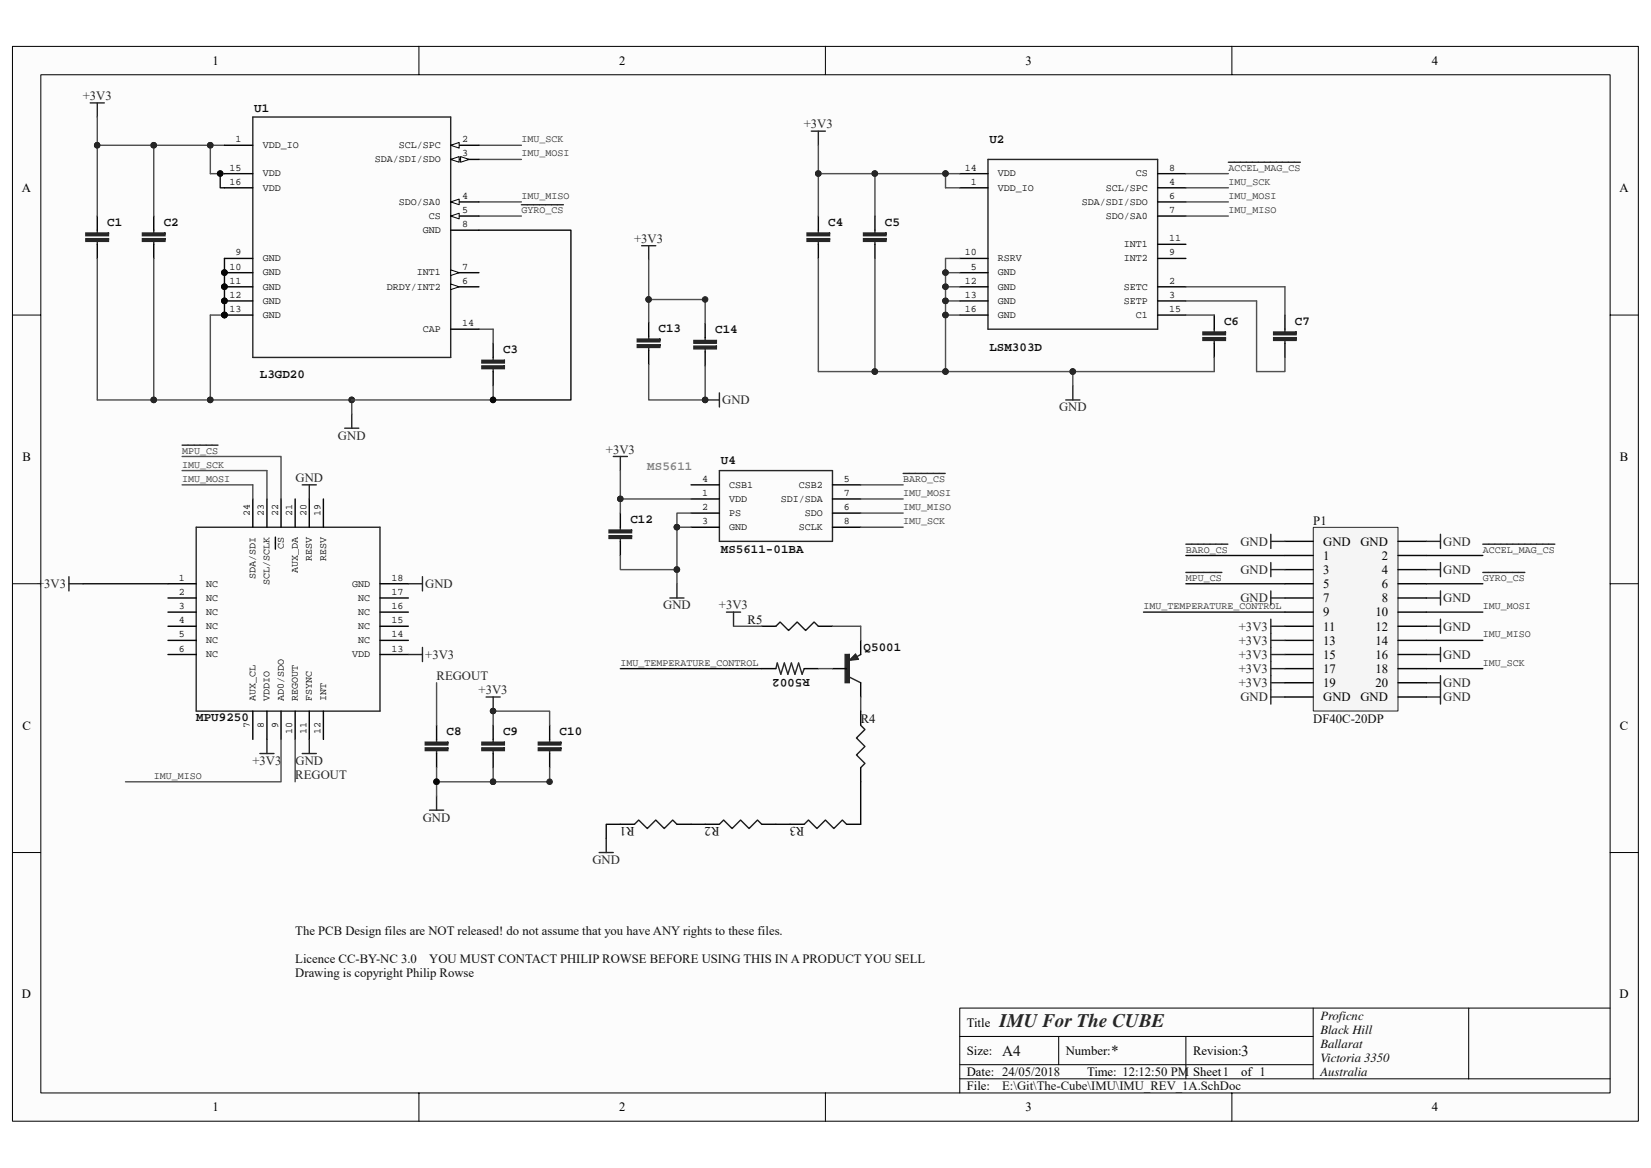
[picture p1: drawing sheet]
<svg xmlns="http://www.w3.org/2000/svg" width="297mm" height="210mm" viewBox="0 0 297 210" stroke-linecap="round" stroke-linejoin="round" font-family="sans-serif">
<path d="M2.3 8.4h292.5v193.2h-292.5z" fill="#fcfcfc"/>
<path d="M2.2 8.3h292.6v193.3h-292.6z" fill="none" stroke="#000" stroke-width=".18"/>
<path d="M7.4 13.5h282.3v183h-282.3z" fill="#fcfcfc"/>
<g fill="none" stroke="#000" stroke-width=".18">
<path d="M7.3 13.4h282.4v183.1h-282.4zM75.4 8.3v5.1M148.5 8.3v5.1M221.6 8.3v5.1M2.2 56.6h5.1M289.7 56.6h5.1M2.2 104.9h5.1M289.7 104.9h5.1M2.2 153.3h5.1M289.7 153.3h5.1M75.4 196.5v5.1M148.5 196.5v5.1"/>
<path d="M172.7 186.3h63.6M172.7 194h117M172.7 191.4h63.6M190.5 186.3v5.1M213.4 186.3v7.7M221.6 196.5v5.1M236.3 181.2v12.8M264.2 181.2h-91.5v15.3M289.7 181.2h-25.5v12.8"/>
</g>
<g fill="#0e0e0e" stroke="#0e0e0e" stroke-width=".18">
<circle cx="17.5" cy="26.1" r=".49"/>
<circle cx="27.7" cy="71.9" r=".49"/>
<circle cx="27.7" cy="26.1" r=".49"/>
<circle cx="37.8" cy="71.9" r=".5"/>
<circle cx="37.8" cy="26.1" r=".5"/>
<circle cx="63.3" cy="71.9" r=".5"/>
<circle cx="88.7" cy="140.5" r=".49"/>
<circle cx="88.7" cy="127.8" r=".49"/>
<circle cx="111.6" cy="89.7" r=".49"/>
<circle cx="116.7" cy="53.8" r=".49"/>
<circle cx="121.8" cy="102.4" r=".5"/>
<circle cx="121.8" cy="94.8" r=".5"/>
<circle cx="126.9" cy="71.9" r=".49"/>
<circle cx="147.2" cy="31.2" r=".5"/>
<circle cx="157.4" cy="66.8" r=".49"/>
<circle cx="157.4" cy="31.2" r=".49"/>
<circle cx="170.1" cy="66.8" r=".49"/>
<circle cx="170.1" cy="56.6" r=".49"/>
<circle cx="170.1" cy="54.1" r=".49"/>
<circle cx="170.1" cy="51.5" r=".49"/>
<circle cx="170.1" cy="49" r=".49"/>
<circle cx="170.1" cy="31.2" r=".49"/>
<circle cx="193" cy="66.8" r=".5"/>
<circle cx="40.4" cy="56.6" r=".49"/>
<circle cx="78.5" cy="140.5" r=".5"/>
<circle cx="39.6" cy="31.2" r=".49"/>
<circle cx="40.4" cy="49" r=".49"/>
<circle cx="40.4" cy="51.5" r=".49"/>
<circle cx="40.4" cy="54.1" r=".49"/>
<circle cx="88.7" cy="71.9" r=".49"/>
</g>
<g fill="none" stroke="#262626" stroke-width=".25">
<path d="M16.2 18.5h2.6M17.5 18.5v2.5M93.8 36.8h7.6M146 23.6h2.5M147.2 23.6v2.5M177.8 28.7h30.5v30.5h-30.5zM221 29.2h13M17.5 41.4v.5M17.5 43.4v.5M27.7 41.4v.5M27.7 43.4v.5M115.4 44.2h2.6"/>
<path d="M116.7 44.2v2.5M147.2 41.4v.5M147.2 43.4v.5M157.4 41.4v.5M157.4 43.4v.5M218.5 59.2v.5M231.2 59.2v.5M62 77h2.6M63.3 74.4v2.6M88.7 64.3v.5M88.7 66.3v.5M116.7 60.5v.5"/>
<path d="M116.7 62.5v.5M126.9 71.9h2.5M126.9 60.7v.5M126.9 62.7v.5M129.4 70.6v2.6M191.7 71.9h2.6M193 69.4v2.5M218.5 61.2v.5M231.2 61.2v.5M110.3 82.1h2.6M111.6 82.1v2.5M111.6 94.8v.5"/>
<path d="M111.6 96.8v.5M129.4 84.6h20.4v12.7h-20.4zM162.5 85.1h7.5M213.4 97.8h7.5M266.8 97.8h12.9M120.5 107.5h2.6M121.8 104.9v2.6M213.4 102.9h6.4M256.6 107.5h2.6M256.6 112.6h2.6M256.6 117.7h2.6M259.2 111.3v2.6"/>
<path d="M259.2 116.4v2.5M259.2 106.2v2.6M266.8 102.9h7.5M78.5 132.9v.5M78.5 135v.5M87.5 125.3h2.5M88.7 125.3v2.5M88.7 132.9v.5M88.7 135v.5M98.9 132.9v.5M98.9 135v.5M228.6 121.5v5.1"/>
<path d="M228.6 125.3h2.6M228.6 122.7h2.6M256.6 125.3h2.6M256.6 122.7h2.6M259.2 121.5v5.1M77.3 145.6h2.5M78.5 143.1v2.5"/>
</g>
<g fill="none" stroke="#000" stroke-width=".25">
<path d="M17.5 38.8v2.6M27.7 38.8v2.6M147.2 38.8v2.6M157.4 38.8v2.6M172.7 31.2h5.1M172.7 33.8h5.1M208.3 31.2h5.1M208.3 33.8h5.1M208.3 36.3h5.1M208.3 38.8h5.1M17.5 43.9v2.6M27.7 43.9v2.6"/>
<path d="M116.7 57.9v2.6M126.9 58.2v2.5M147.2 43.9v2.6M157.4 43.9v2.6M172.7 56.6h5.1M172.7 54.1h5.1M172.7 51.6h5.1M172.7 49h5.1M172.7 46.5h5.1M208.3 56.6h5.1M208.3 54.1h5.1M208.3 51.6h5.1"/>
<path d="M208.3 43.9h5.1M208.3 46.5h5.1M218.5 56.6v2.6M231.2 56.6v2.6M88.7 61.7v2.6M88.7 66.8v2.6M116.7 63v2.5M126.9 63.2v2.6M218.5 61.7v2.6M231.2 61.7v2.6M111.6 92.2v2.6M111.6 97.3v2.6"/>
<path d="M124.3 87.2h5.1M124.3 89.7h5.1M124.3 92.2h5.1M124.3 94.8h5.1M149.8 87.2h5.1M149.8 89.7h5.1M149.8 92.2h5.1M149.8 94.8h5.1M78.5 130.4v2.5M78.5 135.5v2.5M88.7 130.4v2.5M88.7 135.5v2.5"/>
<path d="M98.9 130.4v2.5M98.9 135.5v2.5"/>
</g>
<g fill="#262626" stroke="#262626" stroke-width=".25">
<path d="M15.4 42.9v.5h4.1v-.5z" fill-rule="evenodd"/>
<path d="M15.4 41.9v.5h4.1v-.5z" fill-rule="evenodd"/>
<path d="M25.6 42.9v.5h4.1v-.5z" fill-rule="evenodd"/>
<path d="M25.6 41.9v.5h4.1v-.5z" fill-rule="evenodd"/>
<path d="M86.7 65.8v.5h4v-.5z" fill-rule="evenodd"/>
<path d="M86.7 64.8v.5h4v-.5z" fill-rule="evenodd"/>
<path d="M145.2 42.9v.5h4v-.5z" fill-rule="evenodd"/>
<path d="M145.2 41.9v.5h4v-.5z" fill-rule="evenodd"/>
<path d="M155.4 42.9v.5h4v-.5z" fill-rule="evenodd"/>
<path d="M155.4 41.9v.5h4v-.5z" fill-rule="evenodd"/>
<path d="M216.4 60.7v.5h4.1v-.5z" fill-rule="evenodd"/>
<path d="M216.4 59.7v.5h4.1v-.5z" fill-rule="evenodd"/>
<path d="M229.1 60.7v.5h4.1v-.5z" fill-rule="evenodd"/>
<path d="M229.1 59.7v.5h4.1v-.5z" fill-rule="evenodd"/>
<path d="M76.5 134.5v.4h4.1v-.4z" fill-rule="evenodd"/>
<path d="M76.5 133.4v.5h4.1v-.5z" fill-rule="evenodd"/>
<path d="M86.7 134.5v.4h4v-.4z" fill-rule="evenodd"/>
<path d="M86.7 133.4v.5h4v-.5z" fill-rule="evenodd"/>
<path d="M96.9 134.5v.4h4v-.4z" fill-rule="evenodd"/>
<path d="M96.9 133.4v.5h4v-.5z" fill-rule="evenodd"/>
<path d="M109.6 96.3v.5h4v-.5z" fill-rule="evenodd"/>
<path d="M109.6 95.3v.5h4v-.5z" fill-rule="evenodd"/>
<path d="M114.7 62v.5h4v-.5z" fill-rule="evenodd"/>
<path d="M114.7 61v.4h4v-.4z" fill-rule="evenodd"/>
<path d="M124.8 62.2v.5h4.1v-.5z" fill-rule="evenodd"/>
<path d="M124.8 61.2v.5h4.1v-.5z" fill-rule="evenodd"/>
</g>
<g fill="none" stroke="#4c4c4c" stroke-width=".25">
<path d="M17.5 26.1h22.9M17.5 21v17.8M27.7 26.1v12.7M37.8 26.1v5.1h2.6M86.2 26.1h7.6M86.2 28.7h7.6M86.2 36.3h7.6M86.2 38.8h7.6M147.2 26.1v12.7M147.2 31.2h25.5M157.4 31.2v7.6M170.1 31.2v2.6h2.6"/>
<path d="M213.4 31.2h7.6M213.4 33.8h7.6M213.4 36.3h7.6M213.4 38.8h7.6M17.5 46.5v25.4h45.8M27.7 46.5v25.4M40.4 56.6h-2.6v15.3M86.2 59.2h2.5v2.5M116.7 53.8h10.2v4.4M116.7 46.7v11.2M147.2 46.5v20.3h45.8M157.4 46.5v20.3"/>
<path d="M170.1 56.6h2.6M170.1 49h2.6M170.1 51.6h2.6M170.1 54.1h2.6M172.7 46.5h-2.6v20.3M213.4 54.1h12.7v12.7h5.1v-2.5M213.4 56.6h5.1M213.4 51.6h17.8v5M63.3 71.9v2.5M88.7 69.4v2.5h-25.4M116.7 65.5v6.4h10.2v-6.1M193 66.8v2.6"/>
<path d="M218.5 64.3v2.5h-25.5M111.6 99.9v2.5h10.2v2.5M111.6 84.6v7.6M111.6 89.7h12.7M124.3 94.8h-2.5v7.6M124.3 92.2h-2.5v2.6M154.9 89.7h7.6M154.9 94.8h7.6M154.9 92.2h7.6M154.9 87.2h7.6M78.5 138v2.5M88.7 130.4v-2.6h10.2v2.6"/>
<path d="M88.7 138v2.5M98.9 138v2.5h-20.4v2.6"/>
</g>
<g fill="#262626" stroke="#262626" stroke-width=".18">
<circle cx="27.7" cy="71.9" r=".49"/>
<circle cx="37.8" cy="71.9" r=".5"/>
<circle cx="63.3" cy="71.9" r=".5"/>
<circle cx="170.1" cy="49" r=".49"/>
<circle cx="170.1" cy="51.5" r=".49"/>
<circle cx="170.1" cy="54.1" r=".49"/>
<circle cx="170.1" cy="56.6" r=".49"/>
<circle cx="170.1" cy="66.8" r=".49"/>
<circle cx="157.4" cy="66.8" r=".49"/>
<circle cx="193" cy="66.8" r=".5"/>
<circle cx="88.7" cy="140.5" r=".49"/>
<circle cx="98.9" cy="140.5" r=".49"/>
<circle cx="121.8" cy="102.4" r=".5"/>
<circle cx="121.8" cy="94.8" r=".5"/>
<circle cx="27.7" cy="26.1" r=".49"/>
<circle cx="17.5" cy="26.1" r=".49"/>
<circle cx="37.8" cy="26.1" r=".5"/>
<circle cx="147.2" cy="31.2" r=".5"/>
<circle cx="157.4" cy="31.2" r=".49"/>
<circle cx="170.1" cy="31.2" r=".49"/>
<circle cx="88.7" cy="127.8" r=".49"/>
<circle cx="111.6" cy="89.7" r=".49"/>
<circle cx="126.9" cy="71.9" r=".49"/>
<circle cx="116.7" cy="53.8" r=".49"/>
<circle cx="126.9" cy="53.8" r=".49"/>
</g>
<path d="M39.6 31.2v2.6h.8M40.4 46.5v10.1M86.2 41.4h16.5v30.5h-14" fill="none" stroke="#0e0e0e" stroke-width=".25"/>
<path d="M236.3 94.8h15.2v33h-15.2z" fill="#f5f5f5"/>
<path d="M236.3 94.8h15.2v33h-15.2z" fill="none" stroke="#262626" stroke-width=".18"/>
<g fill="none" stroke="#000" stroke-width=".25">
<path d="M40.4 31.2h5.1M40.4 26.1h5.1M81.1 38.8h5.1M40.4 56.6h5.1M231.2 99.9h5.1M231.2 97.3h5.1M251.5 99.9h5.1M251.5 97.3h5.1M231.2 102.4h5.1M231.2 104.9h5.1M231.2 107.5h5.1M231.2 110h5.1"/>
<path d="M231.2 112.6h5.1M231.2 115.1h5.1M231.2 117.7h5.1M251.5 102.4h5.1M251.5 104.9h5.1M251.5 107.5h5.1M251.5 110h5.1M251.5 112.6h5.1M251.5 115.1h5.1M251.5 117.7h5.1M231.2 120.2h5.1M231.2 122.7h5.1"/>
<path d="M231.2 125.3h5.1M251.5 120.2h5.1M251.5 122.7h5.1M251.5 125.3h5.1"/>
</g>
<g fill="none" stroke="#262626" stroke-width=".25">
<path d="M45.5 21h35.6v43.3h-35.6zM228.6 97.3h2.6M228.6 96.1v2.5M256.6 97.3h2.6M259.2 96.1v2.5M228.6 101.1v2.6M228.6 106.2v2.6M228.6 111.3v10.2M228.6 102.4h2.6M228.6 107.5h2.6M228.6 117.7h2.6M228.6 115.1h2.6"/>
<path d="M228.6 112.6h2.6M256.6 102.4h2.6M259.2 101.1v2.6M228.6 120.2h2.6"/>
</g>
<path d="M213.4 99.9h17.8M256.6 99.9h10.2M213.4 104.9h17.8M256.6 104.9h10.2M256.6 110h10.2M256.6 115.1h10.2M256.6 120.2h10.2" fill="none" stroke="#0e0e0e" stroke-width=".25"/>
<circle cx="40.4" cy="56.6" r=".49" fill="#0e0e0e" stroke="#0e0e0e" stroke-width=".18"/>
<path d="M81.1 38.8l1.5-.5v1z" fill="#fcfcfc"/>
<path d="M81.1 38.8l1.5-.5v1z" fill="none" stroke="#000" stroke-width=".18"/>
<path d="M81.1 26.1h5.1M81.1 41.4h5.1" fill="none" stroke="#000" stroke-width=".25"/>
<path d="M81.1 26.1l1.5-.5v1z" fill="#fcfcfc"/>
<path d="M81.1 26.1l1.5-.5v1z" fill="none" stroke="#000" stroke-width=".18"/>
<path d="M81.1 28.7h5.1" fill="none" stroke="#000" stroke-width=".25"/>
<path d="M81.1 28.7l1.5-.5v1z" fill="#fcfcfc"/>
<path d="M81.1 28.7l1.5-.5v1z" fill="none" stroke="#000" stroke-width=".18"/>
<path d="M82.9 28.2l1.5 .5-1.5 .5z" fill="#fcfcfc"/>
<path d="M82.9 28.2l1.5 .5-1.5 .5z" fill="none" stroke="#000" stroke-width=".18"/>
<path d="M81.1 36.3h5.1" fill="none" stroke="#000" stroke-width=".25"/>
<path d="M81.1 36.3l1.5-.5v1z" fill="#fcfcfc"/>
<path d="M81.1 36.3l1.5-.5v1z" fill="none" stroke="#000" stroke-width=".18"/>
<path d="M81.1 49h5.1" fill="none" stroke="#000" stroke-width=".25"/>
<path d="M81.1 48.5l1.5 .5-1.5 .5z" fill="#fcfcfc"/>
<path d="M81.1 48.5l1.5 .5-1.5 .5z" fill="none" stroke="#000" stroke-width=".18"/>
<path d="M81.1 51.6h5.1" fill="none" stroke="#000" stroke-width=".25"/>
<path d="M81.1 51.1l1.5 .5-1.5 .5z" fill="#fcfcfc"/>
<path d="M81.1 51.1l1.5 .5-1.5 .5z" fill="none" stroke="#000" stroke-width=".18"/>
<g fill="none" stroke="#000" stroke-width=".25">
<path d="M40.4 33.8h5.1M40.4 54.1h5.1M40.4 51.6h5.1M40.4 49h5.1M40.4 46.5h5.1M81.1 59.2h5.1M45.5 89.7v5.1M48 89.7v5.1M49.5 96.6v2.1M50.6 89.7v5.1M53.1 89.7v5.1M55.6 89.7v5.1"/>
<path d="M58.2 89.7v5.1M30.2 104.9h5.1M30.2 107.5h5.1M30.2 110h5.1M30.2 112.6h5.1M30.2 117.7h5.1M30.2 115.1h5.1M68.4 104.9h5.1M68.4 107.5h5.1M68.4 110h5.1M68.4 112.6h5.1M68.4 117.7h5.1"/>
<path d="M68.4 115.1h5.1M137.1 112.6h2.5M147.2 112.6h2.6M154.9 115.1v2.6M45.5 127.8v5.1M48 127.8v5.1M50.6 127.8v5.1M53.1 127.8v5.1M55.6 127.8v5.1M58.2 127.8v5.1M137.1 120.2h2.5M144.7 120.2h2.5"/>
<path d="M149.8 120.2h2.5M154.9 127.8v2.6M154.9 138v2.5M154.9 122.7v2.6M111.6 148.2h2.5M121.8 148.2h2.5M126.9 148.2h2.5M137.1 148.2h2.5M142.1 148.2h2.6M152.3 148.2h2.6"/>
</g>
<g fill="#0e0e0e" stroke="#0e0e0e" stroke-width=".18">
<circle cx="40.4" cy="54.1" r=".49"/>
<circle cx="40.4" cy="51.5" r=".49"/>
<circle cx="40.4" cy="49" r=".49"/>
<circle cx="40.4" cy="56.6" r=".49"/>
</g>
<path d="M14.9 104.9h15.3M205.7 110h25.5M111.6 120.2h25.5M111.6 148.2h-2.5v2.5M124.3 148.2h2.6M139.6 148.2h2.5M154.9 140.5v7.7" fill="none" stroke="#0e0e0e" stroke-width=".25"/>
<g fill="none" stroke="#262626" stroke-width=".25">
<path d="M32.8 80h6.4M35.3 94.8h33.1v33h-33.1zM54.4 87.2h2.5M55.6 87.2v2.5M12.4 103.7v2.5M12.4 104.9h2.5M73.5 104.9h2.5M73.5 117.7h2.5M76 103.7v2.5M76 116.4v2.5M130.7 110h2.5M132 110v2.6"/>
<path d="M153.8 118.3h-.3l.3-.3 .3 .4-1 .2 .7-.8 .4 .6M153.9 117.6l.5 .9-1.6 .2zM154.9 117.7l-.7 .4M46.8 135.5h2.5M48 132.9v2.6M54.4 135.5h2.5M55.6 132.9v2.6M139.6 120.2l.2-1 .7 2 .6-2 .7 2 .6-2 .6 2 .7-2 .6 2 .4-1M152.8 121.7l2.1 1M107.8 153.3h2.5M109.1 150.7v2.6"/>
</g>
<path d="M152.1 117.7v5h.7v-5z" fill-rule="evenodd" fill="#262626" stroke="#262626" stroke-width=".25"/>
<path d="M32.8 87.2h12.7v2.5M32.8 82.1h17.8v7.6M32.8 84.6h15.2v5.1M132 112.6h5.1M149.8 112.6h5.1v2.5M50.6 132.9v7.6h-28M53.1 132.9v7.6M78.5 122.7v7.7M147.2 120.2h2.6M154.9 125.3v2.5" fill="none" stroke="#4c4c4c" stroke-width=".25"/>
<path d="M139.6 112.6l.8-.8 1.5 1.5 1.5-1.5 1.5 1.5 1.6-1.5 .7 .8M154.9 130.4l.7 .7-1.5 1.6 1.5 1.5-1.5 1.5 1.5 1.5-.7 .8M114.1 148.2l.8-.8 1.6 1.5 1.5-1.5 1.5 1.5 1.5-1.5 .8 .8M129.4 148.2l.8-.8 1.5 1.5 1.5-1.5 1.6 1.5 1.5-1.5 .8 .8M144.7 148.2l.8-.8 1.5 1.5 1.5-1.5 1.5 1.5 1.6-1.5 .7 .8" fill="none" stroke="#1c1c1c" stroke-width=".25"/>
<text font-size="3.5" fill="#262626" x="179.8" y="184.6">IMU For The CUBE</text>
<g font-size="2.8" fill="#0e0e0e">
<text x="180.3" y="189.8">A4</text>
<text x="199.9" y="189.8">*</text>
<text x="223.3" y="189.8">3</text>
</g>
<g font-size="2.3">
<text x="38.2" y="11.7">1</text>
<text x="111.4" y="11.7">2</text>
<text x="184.5" y="11.7">3</text>
<text x="257.6" y="11.7">4</text>
<text x="4" y="34.5">A</text>
<text x="291.4" y="34.5">A</text>
<text x="4" y="82.8">B</text>
<text x="291.5" y="82.8">B</text>
<text x="238.1" y="100.6">1</text>
<text x="238.1" y="98.1">GND</text>
<text x="244.8" y="98.1">GND</text>
<text x="248.6" y="100.6">2</text>
<text x="238.1" y="103.2">3</text>
<text x="238.1" y="105.7">5</text>
<text x="248.6" y="103.2">4</text>
<text x="248.6" y="105.7">6</text>
<text x="238.1" y="108.3">7</text>
<text x="238.1" y="110.8">9</text>
<text x="238.1" y="113.4">11</text>
<text x="247.5" y="110.8">10</text>
<text x="247.5" y="113.4">12</text>
<text x="248.6" y="108.3">8</text>
<text x="238.1" y="115.9">13</text>
<text x="238.1" y="118.4">15</text>
<text x="247.5" y="115.9">14</text>
<text x="247.5" y="118.4">16</text>
<text x="238.1" y="121">17</text>
<text x="238.1" y="123.5">19</text>
<text x="247.5" y="121">18</text>
<text x="247.5" y="123.5">20</text>
<text x="4" y="131.2">C</text>
<text x="238.1" y="126.1">GND</text>
<text x="244.8" y="126.1">GND</text>
<text x="291.5" y="131.2">C</text>
<text x="4" y="179.5">D</text>
<text x="291.4" y="179.5">D</text>
<text x="173.9" y="184.6">Title</text>
<text x="173.9" y="189.7">Size:</text>
<text x="191.7" y="189.7">Number:</text>
<text x="214.6" y="189.7">Revision:</text>
<text x="173.9" y="193.5">Date: 24/05/2018</text>
<text x="173.9" y="196">File:</text>
<text x="195.6" y="193.5">Time: 12:12:50 PM</text>
<text x="214.6" y="193.5">Sheet1</text>
<text x="223.3" y="193.5">of 1</text>
<text x="38.2" y="199.8">1</text>
<text x="111.4" y="199.8">2</text>
<text x="184.5" y="199.8">3</text>
<text x="257.6" y="199.8">4</text>
</g>
<g font-size="2.3" fill="#262626">
<text x="14.9" y="18">+3V3</text>
<text x="144.6" y="23.1">+3V3</text>
<text x="114.1" y="43.7">+3V3</text>
<text x="129.9" y="72.7">GND</text>
<text x="190.5" y="74">GND</text>
<text x="60.8" y="79">GND</text>
<text x="109" y="81.6">+3V3</text>
<text x="53.2" y="86.7">GND</text>
<text x="223.2" y="98.1">GND</text>
<text x="259.7" y="98.1">GND</text>
<text x="6.7" y="105.7">+3V3</text>
<text x="76.5" y="105.7">GND</text>
<text x="223.2" y="103.2">GND</text>
<text x="259.7" y="103.2">GND</text>
<text x="119.3" y="109.6">GND</text>
<text x="129.3" y="109.6">+3V3</text>
<text x="222.9" y="113.4">+3V3</text>
<text x="223.2" y="108.3">GND</text>
<text x="259.7" y="113.4">GND</text>
<text x="259.7" y="108.3">GND</text>
<text x="76.5" y="118.4">+3V3</text>
<text x="222.9" y="118.4">+3V3</text>
<text x="222.9" y="115.9">+3V3</text>
<text x="259.7" y="118.4">GND</text>
<text x="78.5" y="122.3">REGOUT</text>
<text x="86.1" y="124.8">+3V3</text>
<text x="222.9" y="123.5">+3V3</text>
<text x="222.9" y="121">+3V3</text>
<text x="259.7" y="123.5">GND</text>
<text x="223.2" y="126.1">GND</text>
<text x="259.7" y="126.1">GND</text>
<text x="45.4" y="137.5">+3V3</text>
<text x="53.2" y="137.5">GND</text>
<text x="53.1" y="140.1">REGOUT</text>
<text x="76.1" y="147.7">GND</text>
<text x="106.6" y="155.3">GND</text>
</g>
<g font-size="2.3" fill="#0e0e0e">
<text x="236.3" y="94.3">P1</text>
<text x="134.5" y="112.1">R5</text>
<text x="154.9" y="129.9">R4</text>
<text x="236.3" y="129.9">DF40C-20DP</text>
<text x="114.2" y="148.7" transform="rotate(180 114.2 148.7)">R1</text>
<text x="129.4" y="148.7" transform="rotate(180 129.4 148.7)">R2</text>
<text x="144.7" y="148.7" transform="rotate(180 144.7 148.7)">R3</text>
<text x="53.1" y="173.1">Licence CC-BY-NC 3.0</text>
<text x="53.1" y="168">The PCB Design files are NOT released! do not assume that you have ANY rights to these files.</text>
<text x="77.2" y="173.1">YOU MUST CONTACT PHILIP ROWSE BEFORE USING THIS IN A PRODUCT YOU SELL</text>
<text x="53.1" y="175.7">Drawing is copyright Philip Rowse</text>
<text x="237.6" y="183.3">Proficnc</text>
<text x="237.6" y="185.8">Black Hill</text>
<text x="237.6" y="188.4">Ballarat</text>
<text x="237.6" y="190.9">Victoria 3350</text>
<text x="180.3" y="196">E:\Git\The-Cube\IMU\IMU_REV_1A.SchDoc</text>
<text x="237.6" y="193.5">Australia</text>
</g>
<g font-size="2.2" fill="#0e0e0e">
<text x="45.7" y="20.1">U1</text>
<text x="178" y="25.7">U2</text>
<text x="19.3" y="40.6">C1</text>
<text x="29.5" y="40.6">C2</text>
<text x="149" y="40.6">C4</text>
<text x="159.2" y="40.6">C5</text>
<text x="118.5" y="59.7">C13</text>
<text x="128.7" y="59.9">C14</text>
<text x="220.2" y="58.4">C6</text>
<text x="233" y="58.4">C7</text>
<text x="90.5" y="63.5">C3</text>
<text x="178" y="63.1">LSM303D</text>
<text x="46.8" y="67.9">L3GD20</text>
<text x="129.7" y="83.4">U4</text>
<text x="113.4" y="94">C12</text>
<text x="129.7" y="99.5">MS5611-01BA</text>
<text x="155.4" y="117">Q5001</text>
<text x="145.7" y="122.1" transform="rotate(180 145.7 122.1)">R5002</text>
<text x="35.3" y="129.7">MPU9250</text>
<text x="80.3" y="132.1">C8</text>
<text x="90.5" y="132.1">C9</text>
<text x="100.7" y="132.1">C10</text>
</g>
<text font-size="2.2" fill="#808080" x="116.5" y="84.5">MS5611</text>
<g font-size="1.8">
<text x="42.4" y="25.6">1</text>
<text x="47.3" y="26.6">VDD_IO</text>
<text x="67.5" y="29.2">SDA/SDI/SDO</text>
<text x="71.8" y="26.6">SCL/SPC</text>
<text x="83.1" y="25.6">2</text>
<text x="83.1" y="28.1">3</text>
<text x="41.3" y="30.7">15</text>
<text x="41.3" y="33.2">16</text>
<text x="47.3" y="31.7">VDD</text>
<text x="47.3" y="34.2">VDD</text>
<text x="83.1" y="35.8">4</text>
<text x="173.6" y="30.7">14</text>
<text x="174.6" y="33.2">1</text>
<text x="179.6" y="31.7">VDD</text>
<text x="179.6" y="34.2">VDD_IO</text>
<text x="199" y="34.2">SCL/SPC</text>
<text x="204.4" y="31.7">CS</text>
<text x="210.3" y="30.7">8</text>
<text x="210.3" y="33.2">4</text>
<text x="210.3" y="35.8">6</text>
<text x="71.8" y="36.8">SDO/SA0</text>
<text x="76.1" y="41.9">GND</text>
<text x="77.2" y="39.3">CS</text>
<text x="83.1" y="38.3">5</text>
<text x="83.1" y="40.9">8</text>
<text x="194.6" y="36.8">SDA/SDI/SDO</text>
<text x="199" y="39.3">SDO/SA0</text>
<text x="210.3" y="38.3">7</text>
<text x="42.4" y="45.9">9</text>
<text x="47.3" y="46.9">GND</text>
<text x="173.6" y="45.9">10</text>
<text x="179.6" y="46.9">RSRV</text>
<text x="202.2" y="44.4">INT1</text>
<text x="202.2" y="46.9">INT2</text>
<text x="210.3" y="43.4">11</text>
<text x="210.3" y="45.9">9</text>
<text x="41.3" y="53.6">12</text>
<text x="41.3" y="51">11</text>
<text x="41.3" y="48.5">10</text>
<text x="47.3" y="52">GND</text>
<text x="47.3" y="49.5">GND</text>
<text x="69.6" y="52">DRDY/INT2</text>
<text x="75" y="49.5">INT1</text>
<text x="83.1" y="48.5">7</text>
<text x="83.1" y="51">6</text>
<text x="173.6" y="53.6">13</text>
<text x="173.6" y="51">12</text>
<text x="174.6" y="48.5">5</text>
<text x="179.6" y="52">GND</text>
<text x="179.6" y="49.5">GND</text>
<text x="202.2" y="52">SETC</text>
<text x="210.3" y="53.6">3</text>
<text x="210.3" y="51">2</text>
<text x="41.3" y="56.1">13</text>
<text x="47.3" y="57.1">GND</text>
<text x="47.3" y="54.6">GND</text>
<text x="76.1" y="59.7">CAP</text>
<text x="83.1" y="58.7">14</text>
<text x="173.6" y="56.1">16</text>
<text x="179.6" y="57.1">GND</text>
<text x="179.6" y="54.6">GND</text>
<text x="202.2" y="54.6">SETP</text>
<text x="204.4" y="57.1">C1</text>
<text x="210.3" y="56.1">15</text>
<text x="126.3" y="86.6">4</text>
<text x="126.3" y="89.2">1</text>
<text x="131.2" y="87.7">CSB1</text>
<text x="143.7" y="87.7">CSB2</text>
<text x="151.8" y="89.2">7</text>
<text x="151.8" y="86.6">5</text>
<text x="45" y="92.8" transform="rotate(-90 45 92.8)">24</text>
<text x="47.5" y="92.8" transform="rotate(-90 47.5 92.8)">23</text>
<text x="50" y="92.8" transform="rotate(-90 50 92.8)">22</text>
<text x="52.6" y="92.8" transform="rotate(-90 52.6 92.8)">21</text>
<text x="55.1" y="92.8" transform="rotate(-90 55.1 92.8)">20</text>
<text x="57.7" y="92.8" transform="rotate(-90 57.7 92.8)">19</text>
<text x="126.3" y="91.7">2</text>
<text x="126.3" y="94.3">3</text>
<text x="131.2" y="90.2">VDD</text>
<text x="131.2" y="92.7">PS</text>
<text x="131.2" y="95.3">GND</text>
<text x="140.5" y="90.2">SDI/SDA</text>
<text x="143.7" y="95.3">SCLK</text>
<text x="144.8" y="92.7">SDO</text>
<text x="151.8" y="91.7">6</text>
<text x="151.8" y="94.3">8</text>
<text x="51.1" y="98.7" transform="rotate(-90 51.1 98.7)">CS</text>
<text x="56.1" y="100.9" transform="rotate(-90 56.1 100.9)">RESV</text>
<text x="58.7" y="100.9" transform="rotate(-90 58.7 100.9)">RESV</text>
<text x="32.2" y="104.4">1</text>
<text x="32.2" y="107">2</text>
<text x="37.1" y="105.5">NC</text>
<text x="37.1" y="108">NC</text>
<text x="46" y="104.1" transform="rotate(-90 46 104.1)">SDA/SDI</text>
<text x="48.5" y="105.2" transform="rotate(-90 48.5 105.2)">SCL/SCLK</text>
<text x="53.6" y="103" transform="rotate(-90 53.6 103)">AUX_DA</text>
<text x="63.4" y="105.5">GND</text>
<text x="64.4" y="108">NC</text>
<text x="70.4" y="107">17</text>
<text x="70.4" y="104.4">18</text>
<text x="32.2" y="109.5">3</text>
<text x="32.2" y="112.1">4</text>
<text x="37.1" y="110.5">NC</text>
<text x="37.1" y="113.1">NC</text>
<text x="64.4" y="113.1">NC</text>
<text x="64.4" y="110.5">NC</text>
<text x="70.4" y="112.1">15</text>
<text x="70.4" y="109.5">16</text>
<text x="32.2" y="114.6">5</text>
<text x="32.2" y="117.1">6</text>
<text x="37.1" y="115.6">NC</text>
<text x="37.1" y="118.2">NC</text>
<text x="63.4" y="118.2">VDD</text>
<text x="64.4" y="115.6">NC</text>
<text x="70.4" y="114.6">14</text>
<text x="70.4" y="117.1">13</text>
<text x="45" y="131" transform="rotate(-90 45 131)">7</text>
<text x="46" y="126.1" transform="rotate(-90 46 126.1)">AUX_CL</text>
<text x="47.5" y="131" transform="rotate(-90 47.5 131)">8</text>
<text x="48.5" y="126.1" transform="rotate(-90 48.5 126.1)">VDDIO</text>
<text x="50" y="131" transform="rotate(-90 50 131)">9</text>
<text x="51.1" y="126.1" transform="rotate(-90 51.1 126.1)">AD0/SDO</text>
<text x="53.6" y="126.1" transform="rotate(-90 53.6 126.1)">REGOUT</text>
<text x="56.1" y="126.1" transform="rotate(-90 56.1 126.1)">FSYNC</text>
<text x="58.7" y="126.1" transform="rotate(-90 58.7 126.1)">INT</text>
<text x="52.6" y="132" transform="rotate(-90 52.6 132)">10</text>
<text x="55.1" y="132" transform="rotate(-90 55.1 132)">11</text>
<text x="57.7" y="132" transform="rotate(-90 57.7 132)">12</text>
</g>
<g font-size="1.8" fill="#262626">
<text x="93.8" y="25.6">IMU_SCK</text>
<text x="93.8" y="28.1">IMU_MOSI</text>
<text x="93.8" y="35.8">IMU_MISO</text>
<text x="221" y="33.2">IMU_SCK</text>
<text x="221" y="35.8">IMU_MOSI</text>
<text x="221" y="30.7">ACCEL_MAG_CS</text>
<text x="93.8" y="38.3">GYRO_CS</text>
<text x="221" y="38.3">IMU_MISO</text>
<text x="32.8" y="81.5">MPU_CS</text>
<text x="32.8" y="86.6">IMU_MOSI</text>
<text x="32.8" y="84.1">IMU_SCK</text>
<text x="162.5" y="89.2">IMU_MOSI</text>
<text x="162.5" y="86.6">BARO_CS</text>
<text x="162.5" y="94.3">IMU_SCK</text>
<text x="162.5" y="91.7">IMU_MISO</text>
<text x="213.4" y="99.3">BARO_CS</text>
<text x="266.8" y="99.3">ACCEL_MAG_CS</text>
<text x="213.4" y="104.4">MPU_CS</text>
<text x="266.8" y="104.4">GYRO_CS</text>
<text x="205.7" y="109.5">IMU_TEMPERATURE_CONTROL</text>
<text x="266.8" y="109.5">IMU_MOSI</text>
<text x="111.6" y="119.7">IMU_TEMPERATURE_CONTROL</text>
<text x="266.8" y="119.7">IMU_SCK</text>
<text x="266.8" y="114.6">IMU_MISO</text>
<text x="27.7" y="140">IMU_MISO</text>
</g>
</svg>
